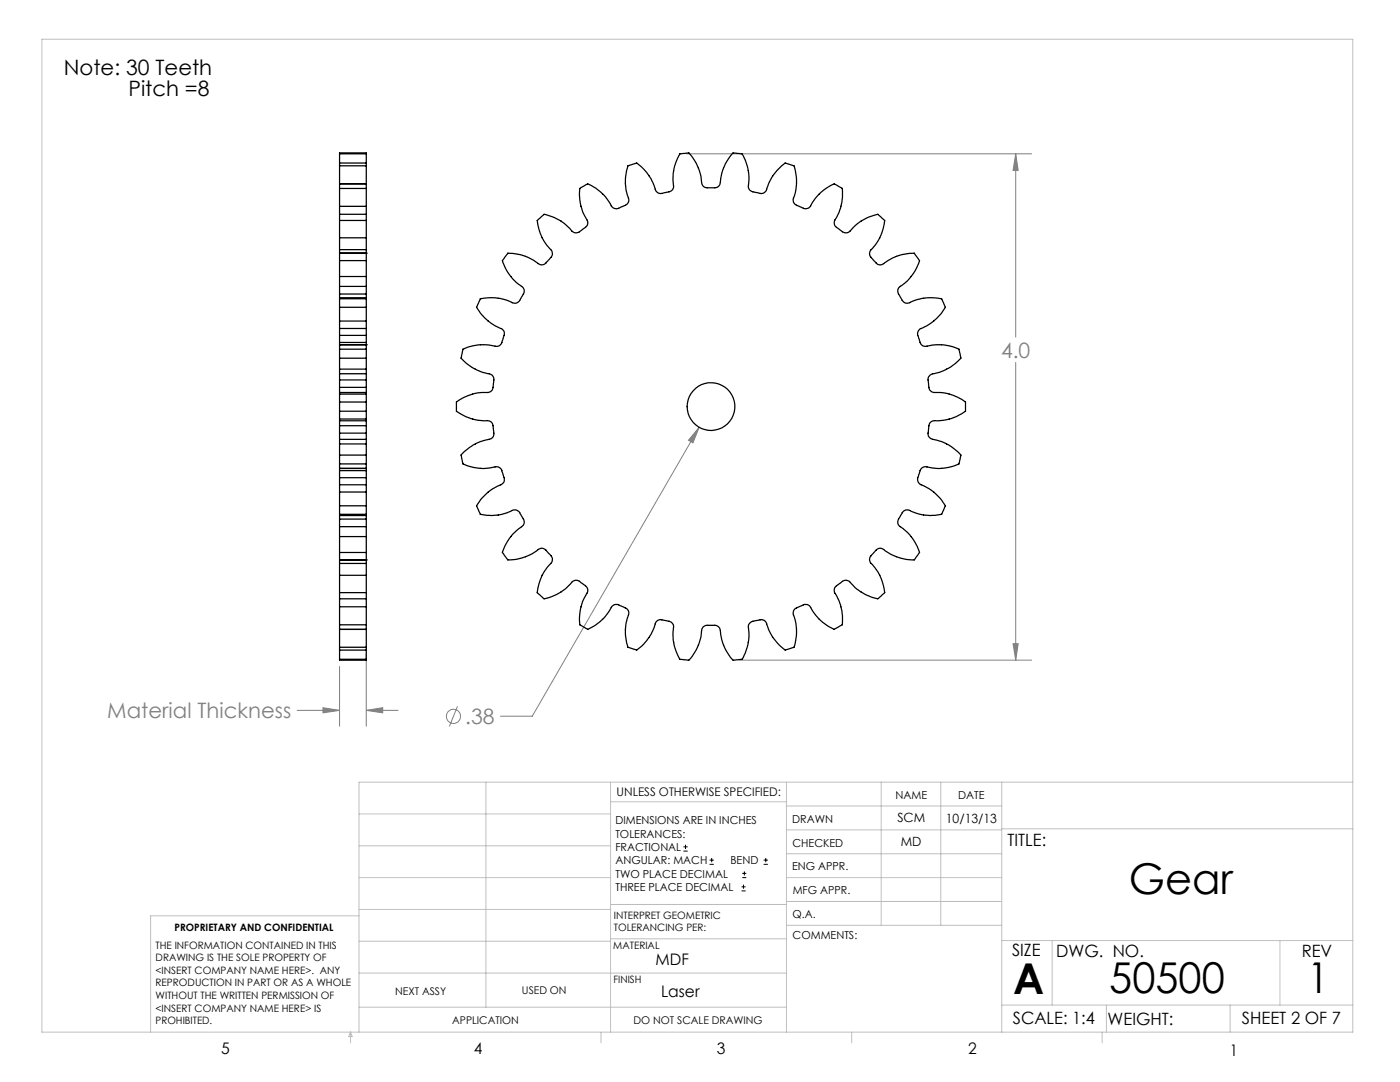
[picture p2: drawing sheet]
<svg xmlns="http://www.w3.org/2000/svg" width="279mm" height="216mm" viewBox="0 0 279 216" stroke-linecap="round" stroke-linejoin="round" font-family="sans-serif">
<g fill="none" stroke="#808080" stroke-width=".2">
<path d="M136.9 30.7h69M202.7 30.7l.5 3.3h-1zM202.7 30.7v36.6M202.7 72.3v59.4M139.5 85.3l-1.2 3.1-.9-.6zM139.5 85.3l-33.3 57.6h-6.3M67.8 133v11.9M73.1 130.4v14.5M147.6 131.7h58.3M202.2 128.4h1l-.5 3.3zM59.3 141.7h8.5M64.5 141.2l3.3 .5-3.3 .5z"/>
<path d="M73.1 141.7l3.3-.5v1zM73.1 141.7h6.3M91.3 140.9l-1.6 4.1"/>
<circle cx="90.5" cy="142.9" r="1.41"/>
</g>
<g fill="none" stroke="#000" stroke-width=".2">
<path d="M136.4 169.8h.8M136.4 169h.8M136.8 168.6v.8M141.6 172.5h.9M141.6 171.6h.9M142 171.2v.8M148 177.8h.8M148 177h.8M148.1 175.1h.8M148.1 174.3h.8M148.4 176.5v.8M148.6 173.9v.8"/>
<path d="M152.4 172.5h.8M152.4 171.6h.8M152.8 171.2v.8"/>
</g>
<g fill="none" stroke="#c0c0c0" stroke-width=".2">
<path d="M8.4 7.8h261.6v198.2h-261.6zM97 156.1v44.9M121.8 156.1v49.9M121.8 160h35.2M157 156.1v49.9M175.9 156.1v28.5M187.7 156.1v28.5M199.9 156.1v49.9M270 156.1h-198.4v49.9M71.6 175.1h50.2M71.6 168.8h50.2M71.6 162.4h50.2"/>
<path d="M157 170.4h42.9M157 165.6h42.9M157 160.8h42.9M157 175.1h42.9M157 179.9h42.9M199.9 165.4h70.1M71.6 194.2h85.4M71.6 187.8h50.2M71.6 181.5h50.2M71.6 182.7h-41.5v23.3M121.8 187.3h35.2M121.8 180.5h35.2"/>
<path d="M157 184.6h42.9M199.9 187.7h70.1M210 187.7v12.9M255.4 187.7v12.9M70 206v2.1M70 206l.3 .8h-.7zM71.6 201h85.4M119.9 206v2.1M170 206v2.1M199.9 200.6h70.1M220 206v2.1M220.8 200.6v5.4"/>
<path d="M245.5 200.6v5.4"/>
</g>
<path d="M139.5 85.3l-2.1 2.5 .9 .6zM202.2 128.4h1l-.5 3.3zM202.7 30.7l.5 3.3h-1zM73.1 141.7l3.3-.5v1zM64.5 141.2l3.3 .5-3.3 .5z" fill="#808080"/>
<g fill="none" stroke="#000" stroke-width=".25">
<path d="M67.8 37.6v3.6M67.8 36.7v.9M67.8 33.1v3.6M67.8 32.5v.6M67.8 30.7v1.8M67.8 30.7v-.2h5.3v.2M67.8 37.6h5.3M67.8 36.7h5.3M67.8 33.1h5.3M67.8 32.5h5.3M67.8 30.7h5.3M73.1 37.6v3.6"/>
<path d="M73.1 36.7v.9M73.1 33.1v3.6M73.1 32.5v.6M73.1 30.7v1.8M67.8 59.6v1.7M67.8 59.4v.2M67.8 50.5v1.5M67.8 52v3.2M67.8 50.5h.1M67.8 55.2v1.9M67.8 58.7v.7M67.8 57.1v1.6"/>
<path d="M67.8 42.8v1.2M67.8 44v3.4M67.8 47.4v2.4M67.8 49.8v.7M67.8 41.2v1.6M67.8 59.4h5.3M67.8 50.5h5.3M67.8 59.6h5.3M67.8 52h5.3M67.8 55.2h5.3M67.8 57.1h5.3M67.8 58.7h5.3"/>
<path d="M67.8 44h5.3M67.8 42.8h5.3M67.8 47.4h5.3M67.8 49.8h5.3M67.8 41.2h5.3M73.1 59.6v1.7M73.1 59.4v.2M73.1 50.5v1.5M73.1 52v3.2M73.1 50.5h.1M73.1 55.2v1.9M73.1 58.7v.7"/>
<path d="M73.1 57.1v1.6M73.1 42.8v1.2M73.1 44v3.4M73.1 47.4v2.4M73.1 49.8v.7M73.1 41.2v1.6M107.2 44l1.4-1.2a9.5 9.5 0 0 1 5.7 3.4 1.6 1.6 0 0 0 2.1-.5 1.31 1.31 0 0 0 .5-2.2l-.5-.9-.3-1.1a9.4 9.4 0 0 1-.4-3.9l1.6-.9a10.1 10.1 0 0 1 5 4.7 2.01 2.01 0 0 0 2.2-.3 1.25 1.25 0 0 0 .8-1.9l-.5-2.2a9.8 9.8 0 0 1 .5-3.9l1.8-.6a10.4 10.4 0 0 1 3.9 5.7 2.03 2.03 0 0 0 2.2 .1 1.24 1.24 0 0 0 1.2-1.6l-.1-1.5a9.2 9.2 0 0 1 1.4-4.5l1.8-.2a10.2 10.2 0 0 1 2.6 6.3 1.66 1.66 0 0 0 2 .7 1.3 1.3 0 0 0 1.7-1.4l.5-2.2a9.7 9.7 0 0 1 2-3.4l1.8 .2a10.1 10.1 0 0 1 1.3 6.7 2.06 2.06 0 0 0 1.9 1.1 1.19 1.19 0 0 0 1.8-1.1l.6-1.3a10.2 10.2 0 0 1 3-3.6l1.8 .6a10.5 10.5 0 0 1-.2 6.8 1.98 1.98 0 0 0 1.7 1.5 1.25 1.25 0 0 0 2-.7l.8-1.2a10.1 10.1 0 0 1 3.7-2.8l1.6 .9a10.3 10.3 0 0 1-1.6 6.6 2.04 2.04 0 0 0 1.4 1.8 1.4 1.4 0 0 0 2.3-.5l1.7-1.4a10.2 10.2 0 0 1 3.3-1.3l1.4 1.2a10.4 10.4 0 0 1-3 6.2 1.76 1.76 0 0 0 .8 1.9 1.31 1.31 0 0 0 2.2 .3l1.3-.8a9.6 9.6 0 0 1 4.6-1.1l1 1.5a10 10 0 0 1-4.1 5.4 2.11 2.11 0 0 0 .5 2.2 1.21 1.21 0 0 0 2 .6l1.3-.5a10 10 0 0 1 4.7-.1l.8 1.7a10.6 10.6 0 0 1-5.2 4.5 2 2 0 0 0 0 2.2 1.26 1.26 0 0 0 1.8 1l2.2-.2a9.3 9.3 0 0 1 3.9 .9l.4 1.8a10.7 10.7 0 0 1-6 3.3 1.93 1.93 0 0 0-.5 2.1 1.23 1.23 0 0 0 1.6 1.4 9.4 9.4 0 0 1 5.8 1.9v1.9a10.4 10.4 0 0 1-6.6 1.9 1.55 1.55 0 0 0-.8 1.7 1.45 1.45 0 0 0 .1 1.5 1.45 1.45 0 0 0 1.5 .6l2 .8a10.9 10.9 0 0 1 2.9 2.2l-.4 1.8a9.9 9.9 0 0 1-6.8 .5 1.99 1.99 0 0 0-1.3 1.9 1.26 1.26 0 0 0 .9 1.9l2.1 1.3 1.6 1.6 .8 1.1-.5 1.1a.95 .95 0 0 1-1.2 .8 10.3 10.3 0 0 1-5.9-1.1 2.22 2.22 0 0 0-1.7 1.7 1.17 1.17 0 0 0 .6 1.9l.6 .5a9.4 9.4 0 0 1 2.9 4.4l-1 1.5a10.7 10.7 0 0 1-6.5-2.2 1.52 1.52 0 0 0-1.7 .8l-.2 .3a1.25 1.25 0 0 0 0 2.1l1.5 2.1 .6 1.7 .3 1.3a1.02 1.02 0 0 1-.6 1.1l-.7 .6a10.2 10.2 0 0 1-5.8-3.6 1.59 1.59 0 0 0-1.9 .6 1.39 1.39 0 0 0-.6 2.2l.3 .6a9.9 9.9 0 0 1 .9 5.4l-1.6 .9a10.5 10.5 0 0 1-5-4.7 2.08 2.08 0 0 0-2.2 .2 1.24 1.24 0 0 0-.8 2l.4 2.1a9.8 9.8 0 0 1-.4 4l-1.8 .5a10.4 10.4 0 0 1-3.9-5.6 2.23 2.23 0 0 0-2.2-.2 1.27 1.27 0 0 0-1.2 1.7v2.2l-.7 2.5a1.98 1.98 0 0 1-.8 1.3h-.5a1.4 1.4 0 0 1-1.9-.9l-1.2-2.4-.5-2.1a1.4 1.4 0 0 0-1.9-1.4h-.4a1.28 1.28 0 0 0-1.5 1.4l-.5 2.1-1.2 2.4a1.88 1.88 0 0 1-1 1l-1-.1a.93 .93 0 0 1-1-.9 10.2 10.2 0 0 1-.9-5.9 2.23 2.23 0 0 0-2.1-1.1 1.17 1.17 0 0 0-1.6 1.1l-.9 2a10.4 10.4 0 0 1-2.7 2.9l-1.8-.5a10.6 10.6 0 0 1 .2-6.9 1.68 1.68 0 0 0-1.5-1.4 1.42 1.42 0 0 0-2.4 .9l-.8 1.2a11.1 11.1 0 0 1-3.5 2.6l-1.6-.9a10.3 10.3 0 0 1 1.6-6.7 2.04 2.04 0 0 0-1.4-1.8 1.21 1.21 0 0 0-2 .3l-1.7 1.4a9.8 9.8 0 0 1-3.6 1.6l-1.4-1.2a10.1 10.1 0 0 1 3-6.2 2.02 2.02 0 0 0-1-2 1.2 1.2 0 0 0-2.1-.2l-1.9 1a10 10 0 0 1-3.8 .8l-1.1-1.5a10 10 0 0 1 4.1-5.4 1.54 1.54 0 0 0-.3-1.9l-.2-.3a1.25 1.25 0 0 0-2-.6l-2.1 .7a9.5 9.5 0 0 1-4-.1l-.7-1.7a10.6 10.6 0 0 1 5.2-4.4 1.54 1.54 0 0 0 .1-1.9 1.42 1.42 0 0 0-1.4-1.5 9.4 9.4 0 0 1-6.6-.5l-.4-1.8a10.1 10.1 0 0 1 6-3.3 2.03 2.03 0 0 0 .4-2.2 1.2 1.2 0 0 0-1.5-1.3l-1.5-.1a10.9 10.9 0 0 1-4.3-1.8v-1.9a10.1 10.1 0 0 1 6.5-2 1.73 1.73 0 0 0 .9-1.8 1.29 1.29 0 0 0-1.2-1.9l-2.1-.7-1.9-1.1-1.3-1.2 .1-.7a1.48 1.48 0 0 1 1.6-1.6l1.7-.4 2.3 .1a2.22 2.22 0 0 0 2.1 0l.3-.4 .3-1a1.28 1.28 0 0 0-.8-2.1l-1.6-.9-1.2-1-1-1.1-.7-1.1 .7-1.7 .5-.1a10 10 0 0 1 6.4 1 1.49 1.49 0 0 0 1.4-1.2 1.46 1.46 0 0 0 .2-2 9.6 9.6 0 0 1-4-5.3l1.1-1.5a10.4 10.4 0 0 1 6.4 2.3 2.18 2.18 0 0 0 1.9-1.2 1.25 1.25 0 0 0 0-2l-1.3-1.8a10.5 10.5 0 0 1-1.2-3.8zM67.8 78.6v1.6M67.8 69.7v1.8M67.8 71.5v2.2M67.8 68.8v.9M67.8 78.3v.3"/>
<path d="M67.8 73.7v.9M67.8 61.3v2.8M67.8 68.8h.1M67.8 77.3v1M67.8 64.1v1.4M67.8 74.6v1.2M67.8 75.8v1.5M67.8 68.3v.5M67.8 65.5v1.4M67.8 66.9v1.4M67.8 78.3h5.3M67.8 68.8h5.3"/>
<path d="M67.8 78.6h5.3M67.8 71.5h5.3M67.8 69.7h5.3M67.8 73.7h5.3M67.8 74.6h5.3M67.8 61.3h5.3M67.8 64.1h5.3M67.8 77.3h5.3M67.8 65.5h5.3M67.8 75.8h5.3M67.8 68.3h5.3M67.8 66.9h5.3"/>
<path d="M73.1 78.6v1.6M73.1 69.7v1.8M73.1 71.5v2.2M73.1 68.8v.9M73.1 78.3v.3M73.1 73.7v.9M73.1 61.3v2.8M73.1 68.8h.1M73.1 77.3v1M73.1 64.1v1.4M73.1 74.6v1.2M73.1 75.8v1.5"/>
<path d="M73.1 68.3v.5M73.1 65.5v1.4M73.1 66.9v1.4M67.8 80.2v1.9M67.8 82.1v1.5M67.8 88.6v2.2M67.8 90.8v1.8M67.8 92.6v.9M67.8 83.6v.4M67.8 87.7v.9M67.8 98.2v2.7M67.8 93.5h.1"/>
<path d="M67.8 84v.9M67.8 96.7v1.5M67.8 86.4v1.3M67.8 84.9v1.5M67.8 93.5v.4M67.8 95.3v1.4M67.8 93.9v1.4M67.8 84h5.3M67.8 93.5h5.3M67.8 82.1h5.3M67.8 80.2h5.3M67.8 83.6h5.3"/>
<path d="M67.8 90.8h5.3M67.8 88.6h5.3M67.8 92.6h5.3M67.8 87.7h5.3M67.8 98.2h5.3M67.8 84.9h5.3M67.8 96.7h5.3M67.8 86.4h5.3M67.8 93.9h5.3M67.8 95.3h5.3M73.1 80.2v1.9M73.1 82.1v1.5"/>
<path d="M73.1 88.6v2.2M73.1 90.8v1.8M73.1 92.6v.9M73.1 83.6v.4M73.1 87.7v.9M73.1 98.2v2.7M73.1 93.5h.1M73.1 84v.9M73.1 96.7v1.5M73.1 86.4v1.3M73.1 84.9v1.5M73.1 93.5v.4"/>
<path d="M73.1 95.3v1.4M73.1 93.9v1.4M67.8 100.9v1.7M67.8 102.6v.3M67.8 110.2v1.5M67.8 107.1v3.1M67.8 111.7h.1M67.8 105.1v2M67.8 102.9v.7M67.8 103.6v1.5M67.8 118.3v1.2M67.8 114.8v3.5"/>
<path d="M67.8 112.4v2.4M67.8 111.7v.7M67.8 119.5v1.6M67.8 102.9h5.3M67.8 111.7h5.3M67.8 102.6h5.3M67.8 100.9h5.3M67.8 110.2h5.3M67.8 107.1h5.3M67.8 105.1h5.3M67.8 103.6h5.3M67.8 119.5h5.3"/>
<path d="M67.8 118.3h5.3M67.8 114.8h5.3M67.8 112.4h5.3M73.1 100.9v1.7M73.1 102.6v.3M73.1 110.2v1.5M73.1 107.1v3.1M73.1 111.7h.1M73.1 105.1v2M73.1 102.9v.7M73.1 103.6v1.5M73.1 118.3v1.2"/>
<path d="M73.1 114.8v3.5M73.1 112.4v2.4M73.1 111.7v.7M73.1 119.5v1.6M67.8 121.1v3.6M67.8 124.7v.9M67.8 125.6v3.6M67.8 129.2v.5M67.8 129.7v1.9M67.8 131.6v.1h5.3v-.1M67.8 124.7h5.3M67.8 121.1h5.3"/>
<path d="M67.8 125.6h5.3M67.8 129.2h5.3M67.8 129.7h5.3M67.8 131.6h5.3M73.1 121.1v3.6M73.1 124.7v.9M73.1 125.6v3.6M73.1 129.2v.5M73.1 129.7v1.9"/>
<circle cx="141.9" cy="81.1" r="4.8"/>
</g>
<g font-size="8.5">
<text x="225.3" y="178.3">Gear</text>
<text x="202.2" y="198.3">A</text>
<text x="221.4" y="198.1">50500</text>
<text x="260.9" y="198.1">1</text>
</g>
<g font-size="4.2">
<text x="12.7" y="15">Note: 30 Teeth</text>
<text x="25.6" y="19.2">Pitch =8</text>
</g>
<g font-size="4.2" fill="#808080">
<text x="199.8" y="71.4">4.0</text>
<text x="21.4" y="143.3">Material Thickness</text>
<text x="92.8" y="144.5">.38</text>
</g>
<g font-size="3.4">
<text x="201.1" y="168.8">TITLE:</text>
<text x="202" y="190.8">SIZE</text>
<text x="210.8" y="190.9">DWG. NO.</text>
<text x="259.8" y="191">REV</text>
<text x="202.1" y="204.4">SCALE: 1:4</text>
<text x="221" y="204.5">WEIGHT:</text>
<text x="247.8" y="204.4">SHEET 2 OF 7</text>
</g>
<g font-size="3.2">
<text x="130.8" y="192.5">MDF</text>
<text x="131.9" y="198.9">Laser</text>
<text x="44.2" y="210.4">5</text>
<text x="94.6" y="210.3">4</text>
<text x="143.1" y="210.4">3</text>
<text x="193.2" y="210.3">2</text>
<text x="245.4" y="210.6">1</text>
</g>
<g font-size="2.5">
<text x="179.1" y="164.1">SCM</text>
<text x="188.8" y="164.2">10/13/13</text>
<text x="179.8" y="168.8">MD</text>
</g>
<text font-size="2.4" x="123.1" y="158.9">UNLESS OTHERWISE SPECIFIED:</text>
<g font-size="2.2">
<text x="178.7" y="159.4">NAME</text>
<text x="191.2" y="159.4">DATE</text>
<text x="122.8" y="164.5">DIMENSIONS ARE IN INCHES</text>
<text x="122.8" y="167.1">TOLERANCES:</text>
<text x="158.1" y="164.2">DRAWN</text>
<text x="122.8" y="169.8">FRACTIONAL</text>
<text x="122.8" y="172.5">ANGULAR: MACH</text>
<text x="145.8" y="172.5">BEND</text>
<text x="158.1" y="173.7">ENG APPR.</text>
<text x="158.2" y="169.1">CHECKED</text>
<text x="122.8" y="175.1">TWO PLACE DECIMAL</text>
<text x="122.8" y="177.8">THREE PLACE DECIMAL</text>
<text x="158.2" y="178.4">MFG APPR.</text>
<text x="158.2" y="183.2">Q.A.</text>
<text x="158.2" y="187.4">COMMENTS:</text>
</g>
<g font-size="2.1">
<text x="78.8" y="198.5">NEXT ASSY</text>
<text x="104.2" y="198.4">USED ON</text>
<text x="90.2" y="204.3">APPLICATION</text>
<text x="126.4" y="204.3">DO NOT SCALE DRAWING</text>
</g>
<g font-size="2">
<text x="34.8" y="185.7">PROPRIETARY AND CONFIDENTIAL</text>
<text x="122.5" y="183.3">INTERPRET GEOMETRIC</text>
<text x="122.5" y="185.9">TOLERANCING PER:</text>
<text x="31.1" y="189.3">THE INFORMATION CONTAINED IN THIS</text>
<text x="31.1" y="191.8">DRAWING IS THE SOLE PROPERTY OF</text>
<text x="122.4" y="189.4">MATERIAL</text>
<text x="31.1" y="194.3">&lt;INSERT COMPANY NAME HERE&gt;. ANY</text>
<text x="31.1" y="196.8">REPRODUCTION IN PART OR AS A WHOLE</text>
<text x="122.4" y="196.2">FINISH</text>
<text x="31.1" y="199.4">WITHOUT THE WRITTEN PERMISSION OF</text>
<text x="31.1" y="201.9">&lt;INSERT COMPANY NAME HERE&gt; IS</text>
<text x="31.1" y="204.4">PROHIBITED.</text>
</g>
</svg>
